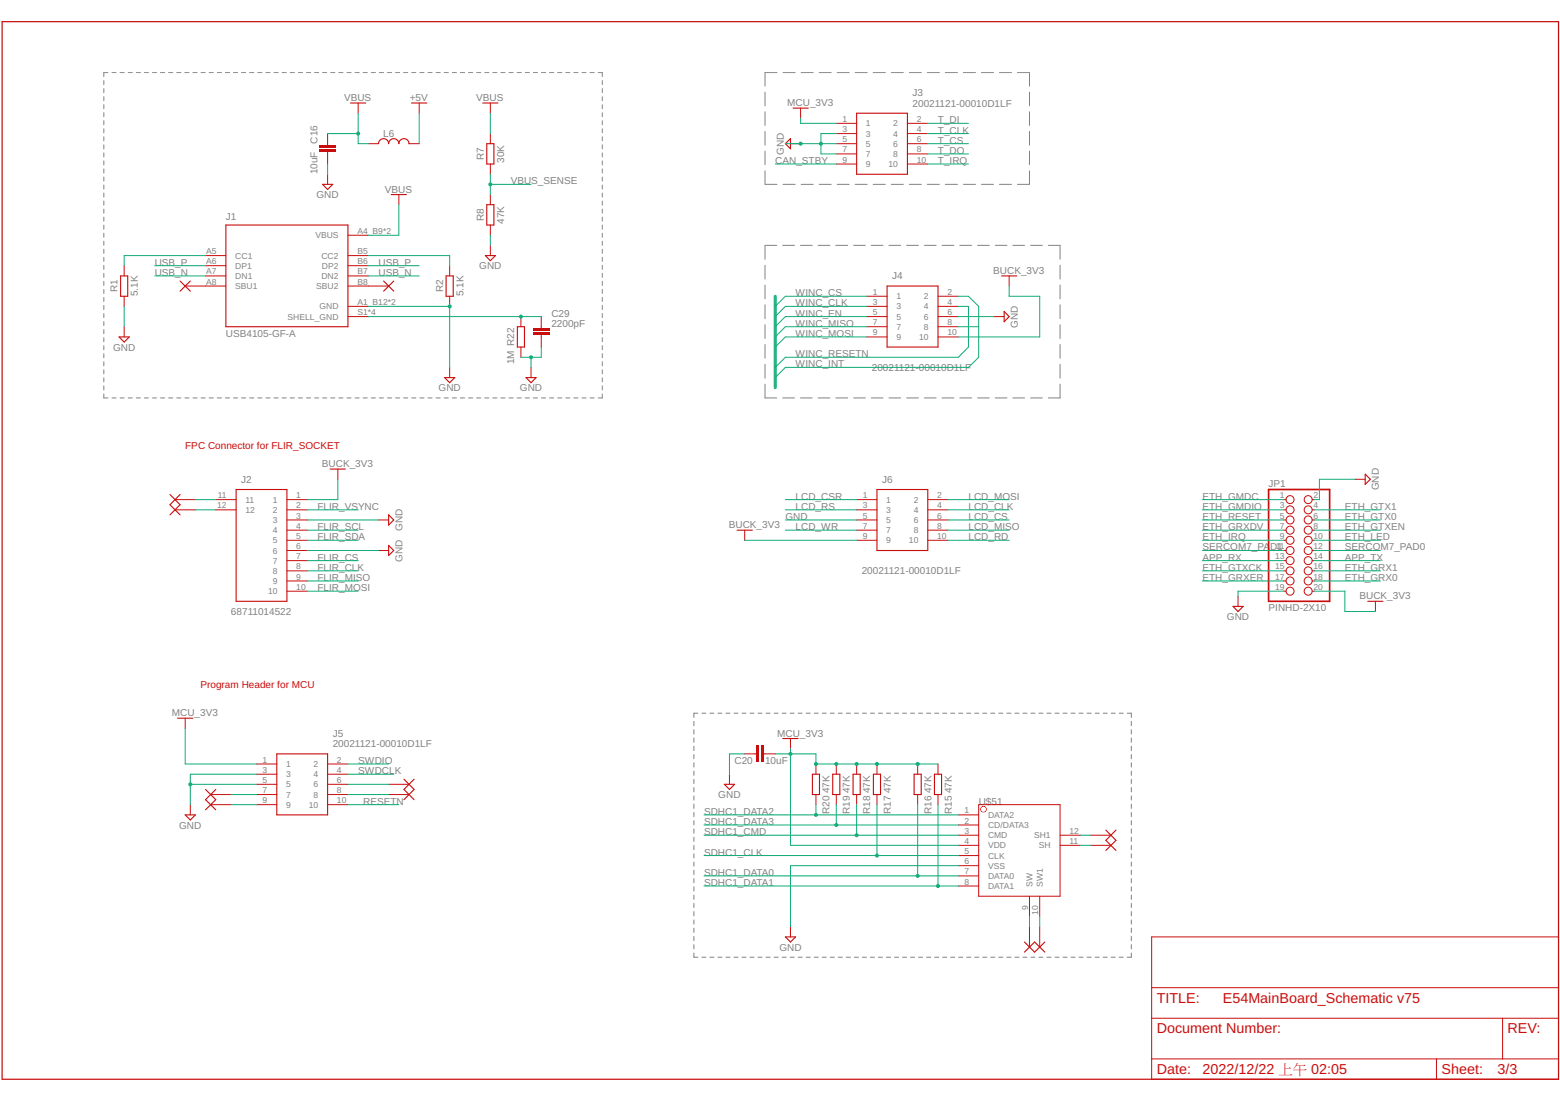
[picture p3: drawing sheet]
<svg xmlns="http://www.w3.org/2000/svg" width="297mm" height="210mm" viewBox="0 0 297 210" stroke-linecap="round" stroke-linejoin="round" font-family="sans-serif">
<g fill="none" stroke="#808080" stroke-width=".19">
<path d="M19.8 15.3v.8M19.8 16.9v.8M19.8 18.4v.8M19.8 19.9v.8M20.6 13.8h-.8v.8M21.3 13.8h.8M22.9 13.8h.7M24.4 13.8h.8M26 13.8h.7M27.5 13.8h.8M29 13.8h.8M30.6 13.8h.7"/>
<path d="M32.1 13.8h.8M33.7 13.8h.7M35.2 13.8h.8M36.7 13.8h.8M38.3 13.8h.8M39.8 13.8h.8M41.4 13.8h.8M42.9 13.8h.8M44.5 13.8h.7M46 13.8h.8M47.5 13.8h.8M49.1 13.8h.8"/>
<path d="M50.6 13.8h.8M52.2 13.8h.8M53.7 13.8h.8M55.3 13.8h.7M56.8 13.8h.8M58.4 13.8h.7M59.9 13.8h.8M61.4 13.8h.8M63 13.8h.8M64.5 13.8h.8M66.1 13.8h.7M67.6 13.8h.8"/>
<path d="M69.2 13.8h.7M70.7 13.8h.8M72.2 13.8h.8M73.8 13.8h.8M75.3 13.8h.8M76.9 13.8h.7M78.4 13.8h.8M79.9 13.8h.8M81.5 13.8h.8M83 13.8h.8M84.6 13.8h.8M86.1 13.8h.8"/>
<path d="M87.7 13.8h.8M89.2 13.8h.8M90.8 13.8h.7M92.3 13.8h.8M93.8 13.8h.8M95.4 13.8h.8M96.9 13.8h.8M98.5 13.8h.8M100 13.8h.8M101.6 13.8h.7M103.1 13.8h.8M104.6 13.8h.8"/>
<path d="M106.2 13.8h.8M107.7 13.8h.8M109.3 13.8h.7M110.8 13.8h.8M112.4 13.8h.7M113.9 13.8h.8v.8M114.7 15.3v.8M114.7 16.9v.8M114.7 18.4v.8M114.7 19.9v.8M145.7 17.5v2.7M148 13.8h-2.3v2.6"/>
<path d="M149.1 13.8h2.3M152.5 13.8h2.3M156 13.8h2.3M159.4 13.8h2.3M162.8 13.8h2.3M166.3 13.8h2.3M169.7 13.8h2.3M173.1 13.8h2.3M176.6 13.8h2.3M180 13.8h2.3M183.5 13.8h2.2M186.9 13.8h2.3"/>
<path d="M190.3 13.8h2.3M193.7 13.8h2.3v2.6M196 17.5v2.7M19.8 21.5v.7M19.8 23v.8M19.8 24.5v.8M19.8 26.1v.7M19.8 27.6v.8M19.8 29.1v.8M19.8 30.6v.8M19.8 32.2v.8M19.8 33.7v.8"/>
<path d="M19.8 35.2v.8M19.8 36.8v.7M19.8 38.3v.8M19.8 39.8v.8M114.7 21.5v.7M114.7 23v.8M114.7 24.5v.8M114.7 26.1v.7M114.7 27.6v.8M114.7 29.1v.8M114.7 30.6v.8M114.7 32.2v.8"/>
<path d="M114.7 33.7v.8M114.7 35.2v.8M114.7 36.8v.7M114.7 38.3v.8M114.7 39.8v.8M145.7 21.3v2.6M145.7 25v2.6M145.7 28.8v2.6M145.7 32.5v2.6h2.3M149.1 35.1h2.3M152.5 35.1h2.3M156 35.1h2.3"/>
<path d="M159.4 35.1h2.3M162.8 35.1h2.3M166.3 35.1h2.3M169.7 35.1h2.3M173.1 35.1h2.3M176.6 35.1h2.3M180 35.1h2.3M183.5 35.1h2.2M186.9 35.1h2.3M190.3 35.1h2.3M196 21.3v2.6M196 25v2.6"/>
<path d="M196 28.8v2.6M196 32.5v2.6h-2.3M19.8 41.4v.7M19.8 42.9v.8M19.8 44.4v.8M19.8 46v.7M19.8 47.5v.8M19.8 49v.8M19.8 50.5v.8M19.8 52.1v.7M19.8 53.6v.8M19.8 55.1v.8"/>
<path d="M19.8 56.7v.7M19.8 58.2v.8M19.8 59.7v.8M114.7 41.4v.7M114.7 42.9v.8M114.7 44.4v.8M114.7 46v.7M114.7 47.5v.8M114.7 49v.8M114.7 50.5v.8M114.7 52.1v.7M114.7 53.6v.8"/>
<path d="M114.7 55.1v.8M114.7 56.7v.7M114.7 58.2v.8M114.7 59.7v.8M145.7 50.5v2.6M145.7 54.3v2.6M145.7 58.1v2.6M147.9 46.7h-2.2v2.7M149 46.7h2.3M152.4 46.7h2.2M155.8 46.7h2.2M159.2 46.7h2.2"/>
<path d="M162.5 46.7h2.3M165.9 46.7h2.2M169.3 46.7h2.2M172.6 46.7h2.3M176 46.7h2.2M179.4 46.7h2.2M182.8 46.7h2.2M186.1 46.7h2.3M189.5 46.7h2.2M192.9 46.7h2.2M196.2 46.7h2.3M199.6 46.7h2.2v2.7"/>
<path d="M201.8 50.5v2.6M201.8 54.3v2.6M201.8 58.1v2.6M19.8 61.3v.7M19.8 62.8v.8M19.8 64.3v.8M19.8 65.8v.8M19.8 67.4v.7M19.8 68.9v.8M19.8 70.4v.8M19.8 72v.7M19.8 73.5v.8"/>
<path d="M19.8 75v.8h.8M21.3 75.8h.8M22.9 75.8h.7M24.4 75.8h.8M26 75.8h.7M27.5 75.8h.8M29 75.8h.8M30.6 75.8h.7M32.1 75.8h.8M33.7 75.8h.7M35.2 75.8h.8M36.7 75.8h.8"/>
<path d="M38.3 75.8h.8M39.8 75.8h.8M41.4 75.8h.8M42.9 75.8h.8M44.5 75.8h.7M46 75.8h.8M47.5 75.8h.8M49.1 75.8h.8M50.6 75.8h.8M52.2 75.8h.8M53.7 75.8h.8M55.3 75.8h.7"/>
<path d="M56.8 75.8h.8M58.4 75.8h.7M59.9 75.8h.8M61.4 75.8h.8M63 75.8h.8M64.5 75.8h.8M66.1 75.8h.7M67.6 75.8h.8M69.2 75.8h.7M70.7 75.8h.8M72.2 75.8h.8M73.8 75.8h.8"/>
<path d="M75.3 75.8h.8M76.9 75.8h.7M78.4 75.8h.8M79.9 75.8h.8M81.5 75.8h.8M83 75.8h.8M84.6 75.8h.8M86.1 75.8h.8M87.7 75.8h.8M89.2 75.8h.8M90.8 75.8h.7M92.3 75.8h.8"/>
<path d="M93.8 75.8h.8M95.4 75.8h.8M96.9 75.8h.8M98.5 75.8h.8M100 75.8h.8M101.6 75.8h.7M103.1 75.8h.8M104.6 75.8h.8M106.2 75.8h.8M107.7 75.8h.8M109.3 75.8h.7M110.8 75.8h.8"/>
<path d="M112.4 75.8h.7M114.7 61.3v.7M114.7 62.8v.8M114.7 64.3v.8M114.7 65.8v.8M114.7 67.4v.7M114.7 68.9v.8M114.7 70.4v.8M114.7 72v.7M114.7 73.5v.8M114.7 75v.8h-.8M145.7 73.2v2.6h2.2"/>
<path d="M145.7 61.8v2.7M145.7 65.6v2.6M145.7 69.4v2.6M149 75.8h2.3M152.4 75.8h2.2M155.8 75.8h2.2M159.2 75.8h2.2M162.5 75.8h2.3M165.9 75.8h2.2M169.3 75.8h2.2M172.6 75.8h2.3M176 75.8h2.2"/>
<path d="M179.4 75.8h2.2M182.8 75.8h2.2M186.1 75.8h2.3M189.5 75.8h2.2M192.9 75.8h2.2M196.2 75.8h2.3M201.8 73.2v2.6h-2.2M201.8 61.8v2.7M201.8 65.6v2.6M201.8 69.4v2.6M132.1 137.4v.8M132.1 139v.8"/>
<path d="M132.9 135.8h-.8v.9M133.6 135.8h.8M135.2 135.8h.7M136.7 135.8h.8M138.2 135.8h.8M139.8 135.8h.7M141.3 135.8h.7M142.8 135.8h.8M144.3 135.8h.8M145.9 135.8h.7M147.4 135.8h.8M148.9 135.8h.8"/>
<path d="M150.5 135.8h.7M152 135.8h.7M153.5 135.8h.8M155 135.8h.8M156.6 135.8h.7M158.1 135.8h.8M159.6 135.8h.8M161.1 135.8h.8M162.7 135.8h.7M164.2 135.8h.8M165.7 135.8h.8M167.3 135.8h.7"/>
<path d="M168.8 135.8h.8M170.3 135.8h.8M171.9 135.8h.7M173.4 135.8h.7M174.9 135.8h.8M176.4 135.8h.8M178 135.8h.7M179.5 135.8h.8M181 135.8h.8M182.5 135.8h.8M184.1 135.8h.7M185.6 135.8h.8"/>
<path d="M187.1 135.8h.8M188.7 135.8h.7M190.2 135.8h.7M191.7 135.8h.8M193.3 135.8h.7M194.8 135.8h.7M196.3 135.8h.8M197.8 135.8h.8M199.3 135.8h.8M200.9 135.8h.8M202.4 135.8h.8M203.9 135.8h.8"/>
<path d="M205.5 135.8h.7M207 135.8h.8M208.5 135.8h.8M210.1 135.8h.7M211.6 135.8h.7M213.1 135.8h.8M214.6 135.8h.8v.9M215.4 137.4v.8M215.4 139v.8M132.1 140.6v.8M132.1 142.1v.9M132.1 143.7v.8"/>
<path d="M132.1 145.3v.8M132.1 146.9v.8M132.1 148.4v.8M132.1 150v.8M132.1 151.6v.8M132.1 153.2v.8M132.1 154.7v.9M132.1 156.3v.8M132.1 157.9v.8M132.1 159.5v.8M215.4 140.6v.8M215.4 142.1v.9"/>
<path d="M215.4 143.7v.8M215.4 145.3v.8M215.4 146.9v.8M215.4 148.4v.8M215.4 150v.8M215.4 151.6v.8M215.4 153.2v.8M215.4 154.7v.9M215.4 156.3v.8M215.4 157.9v.8M215.4 159.5v.8M132.1 161v.9"/>
<path d="M132.1 162.6v.8M132.1 164.2v.8M132.1 165.8v.8M132.1 167.3v.8M132.1 168.9v.8M132.1 170.5v.8M132.1 172.1v.8M132.1 173.6v.9M132.1 175.2v.8M132.1 176.8v.8M132.1 178.4v.8M132.1 179.9v.8"/>
<path d="M215.4 161v.9M215.4 162.6v.8M215.4 164.2v.8M215.4 165.8v.8M215.4 167.3v.8M215.4 168.9v.8M215.4 170.5v.8M215.4 172.1v.8M215.4 173.6v.9M215.4 175.2v.8M215.4 176.8v.8M215.4 178.4v.8"/>
<path d="M215.4 179.9v.8M132.1 181.5v.8h.8M133.6 182.3h.8M135.2 182.3h.7M136.7 182.3h.8M138.2 182.3h.8M139.8 182.3h.7M141.3 182.3h.7M142.8 182.3h.8M144.3 182.3h.8M145.9 182.3h.7M147.4 182.3h.8"/>
<path d="M148.9 182.3h.8M150.5 182.3h.7M152 182.3h.7M153.5 182.3h.8M155 182.3h.8M156.6 182.3h.7M158.1 182.3h.8M159.6 182.3h.8M161.1 182.3h.8M162.7 182.3h.7M164.2 182.3h.8M165.7 182.3h.8"/>
<path d="M167.3 182.3h.7M168.8 182.3h.8M170.3 182.3h.8M171.9 182.3h.7M173.4 182.3h.7M174.9 182.3h.8M176.4 182.3h.8M178 182.3h.7M179.5 182.3h.8M181 182.3h.8M182.5 182.3h.8M184.1 182.3h.7"/>
<path d="M185.6 182.3h.8M187.1 182.3h.8M188.7 182.3h.7M190.2 182.3h.7M191.7 182.3h.8M193.3 182.3h.7M194.8 182.3h.7M196.3 182.3h.8M197.8 182.3h.8M199.3 182.3h.8M200.9 182.3h.8M202.4 182.3h.8"/>
<path d="M203.9 182.3h.8M205.5 182.3h.7M207 182.3h.8M208.5 182.3h.8M210.1 182.3h.7M211.6 182.3h.7M213.1 182.3h.8M215.4 181.5v.8h-.8"/>
</g>
<path d="M.4 4.1h296.4v201.5h-296.4z" fill="none" stroke="#c90d0c" stroke-width=".23"/>
<g fill="none" stroke="#c90d0c" stroke-width=".19">
<path d="M68.2 19.6v2M79.8 19.6v2M70.1 27.4h2M75.9 37.1v1.9M77.9 27.4h1.9M23.6 50.6v2M23.6 56.4v2M35.3 54.5h7.7M39.1 48.7h3.9M39.1 50.6h3.9M39.1 52.6h3.9M66.3 48.7h3.8"/>
<path d="M66.3 50.6h3.8M66.3 52.6h3.8M66.3 54.5h7.7M66.3 44.8h3.8M66.3 58.4h3.8M85.6 50.6v2M85.6 56.4v2M23.6 62.2v2M66.3 60.3h3.8M85.6 70v1.9M41.1 95.2h3.9M41.1 97.1h3.9"/>
<path d="M54.6 95.2h3.9M54.6 97.1h3.9M54.6 99h3.9M244.5 95.2h.4M244.5 97.1h.4M244.5 99h.4M249.9 95.2h.4M249.9 97.1h.4M249.9 99h.4M54.6 101h3.9M54.6 102.9h3.9M54.6 104.9h3.9"/>
<path d="M54.6 106.8h3.9M54.6 108.7h3.9M54.6 110.7h3.9M54.6 112.6h3.9M244.5 101h.4M244.5 102.9h.4M244.5 104.9h.4M244.5 106.8h.4M244.5 108.7h.4M244.5 110.7h.4M244.5 112.6h.4M249.9 101h.4"/>
<path d="M249.9 102.9h.4M249.9 104.9h.4M249.9 106.8h.4M249.9 108.7h.4M249.9 110.7h.4M249.9 112.6h.4M219.3 178.5h77.5v27.1h-77.5zM219.3 194h77.5M219.3 188.1h77.5M286.1 194v7.7M219.3 201.7h77.5M273.5 201.7v3.9"/>
<circle cx="245.6" cy="95.2" r=".76"/>
<circle cx="245.6" cy="97.1" r=".76"/>
<circle cx="245.6" cy="99" r=".76"/>
<circle cx="249.1" cy="97.1" r=".76"/>
<circle cx="249.1" cy="95.2" r=".76"/>
<circle cx="249.1" cy="99" r=".76"/>
<circle cx="245.6" cy="104.9" r=".76"/>
<circle cx="245.6" cy="106.8" r=".76"/>
<circle cx="245.6" cy="101" r=".76"/>
<circle cx="245.6" cy="108.7" r=".76"/>
<circle cx="245.6" cy="110.7" r=".76"/>
<circle cx="245.6" cy="102.9" r=".76"/>
<circle cx="245.6" cy="112.6" r=".76"/>
<circle cx="249.1" cy="104.9" r=".76"/>
<circle cx="249.1" cy="108.7" r=".76"/>
<circle cx="249.1" cy="102.9" r=".76"/>
<circle cx="249.1" cy="106.8" r=".76"/>
<circle cx="249.1" cy="112.6" r=".76"/>
<circle cx="249.1" cy="101" r=".76"/>
<circle cx="249.1" cy="110.7" r=".76"/>
</g>
<g fill="none" stroke="#c90d0c" stroke-width=".21">
<path d="M66.7 19.6h2.9M78.4 19.6h2.9M72.1 27.4a.96 .96 0 0 1 .9-1 .96 .96 0 0 1 1 1 .97 .97 0 0 1 1-1 .97 .97 0 0 1 .9 1 .96 .96 0 0 1 1-1 .96 .96 0 0 1 1 1M74.5 37.1h2.9M23 52.6h1.3v3.8h-1.3zM34.3 53.5l1.9 2M36.2 53.5l-1.9 2M43 42.9h23.3v19.3h-23.3zM73 53.5l2 2M75 53.5l-2 2M84.9 52.6h1.4v3.8h-1.4zM22.7 64.2h1.9l-1 1z"/>
<path d="M84.7 71.9h1.9l-1 1zM45 93.2h9.6v21.3h-9.6z"/>
</g>
<path d="M241.6 93.2h11.6v21.3h-11.6z" fill="none" stroke="#c90d0c" stroke-width=".32"/>
<path d="M60.8 28.7h3.1" fill="none" stroke="#c90d0c" stroke-width=".38"/>
<path d="M60.8 28.5h3.1v.4h-3.1zM60.8 28.5v.4h3.1v-.4z" fill="#c90d0c"/>
<path d="M60.8 28h3.1" fill="none" stroke="#c90d0c" stroke-width=".38"/>
<path d="M60.8 27.8h3.1v.4h-3.1zM60.8 27.8v.4h3.1v-.4z" fill="#c90d0c"/>
<g fill="none" stroke="#c90d0c" stroke-width=".19">
<path d="M93.4 19.6v2M62.4 25.4v2.4M62.4 28.9v2.3M62.4 33.2v1.9M93.4 25.4v2M93.4 31.2v2M93.4 37.1v1.9M150.5 27.4h1.9M152.4 20.6v1.9M159.2 23.5h3.9M159.2 25.4h3.9M159.2 27.4h3.9"/>
<path d="M159.2 29.3h3.9M159.2 31.2h3.9M172.8 23.5h3.9M172.8 25.4h3.9M172.8 27.4h3.9M172.8 29.3h3.9M172.8 31.2h3.9M93.4 42.9v1.9M93.4 46.7v2M33.3 95.2h3.9M33.3 97.1h3.9M64.3 89.3v2"/>
<path d="M72.1 99h1.9M163.1 95.2h3.9M163.1 97.1h3.9M163.1 99h3.9M176.7 95.2h3.8M176.7 97.1h3.8M176.7 99h3.8M258 91.3h1.9M72.1 104.9h1.9M163.1 101h3.9M163.1 102.9h3.9M176.7 101h3.8"/>
<path d="M176.7 102.9h3.8M235.7 113.6v1.9M261.9 114.5v2M35.3 136.8v1.9M36.2 153.3v1.9M40.1 151.3h3.9M40.1 153.3h3.9M48.8 145.5h3.9M48.8 147.5h3.9M48.8 149.4h3.9M48.8 151.3h3.9M48.8 153.3h3.9"/>
<path d="M62.4 145.5h3.9M62.4 147.5h3.9M62.4 149.4h3.9M62.4 151.3h3.9M62.4 153.3h3.9M74 149.4h3.9M74 151.3h3.9M182.5 155.2h3.9M182.5 157.1h3.9M182.5 159.1h3.9M186.4 153.3h15.4v17.4h-15.4zM201.8 159.1h3.9"/>
<path d="M182.5 161h3.9M182.5 163h3.9M182.5 164.9h3.9M182.5 166.8h3.9M182.5 168.8h3.9M196 170.7v3.9M198 170.7v3.9M201.8 161h3.9"/>
</g>
<g fill="none" stroke="#c90d0c" stroke-width=".21">
<path d="M91.9 19.6h2.9M61.4 35.1h2l-1 1zM92.7 27.4h1.3v3.8h-1.3zM92.7 39h1.3v3.9h-1.3zM150.5 26.4v1.9l-1-.9zM151 20.6h2.9M163.1 21.6h9.7v11.6h-9.7zM92.4 48.7h1.9l-.9 1zM32.4 94.2l1.9 1.9-1.9 2M34.3 94.2l-1.9 1.9 1.9 2M62.9 89.3h2.9M74 98.1l1 .9-1 1z"/>
<path d="M167 93.2h9.7v11.7h-9.7zM259.9 90.3l1 1-1 1zM74 103.9l1 1-1 .9zM234.8 115.5h1.9l-1 1zM260.4 114.5h2.9M33.8 136.8h2.9M35.3 155.2h1.9l-1 1zM39.1 150.4l2 1.9-2 1.9M41.1 150.4l-2 1.9 2 1.9M52.7 143.6h9.7v11.6h-9.7zM76.9 148.4l1.9 2-1.9 1.9M78.8 148.4l-1.9 2 1.9 1.9"/>
</g>
<path d="M186.8 153.7a.62 .62 0 0 1 1 .1 .62 .62 0 0 1-.4 1 .62 .62 0 0 1-.8-.7h.2a.5 .5 0 0 1 .6-.4 .5 .5 0 0 1 .2 .8 .5 .5 0 0 1-.8-.2l-.2-.2z" fill-rule="evenodd" fill="#c90d0c"/>
<path d="M186.8 153.7l.4-.2 .4 .1 .3 .4-.3 .6-.4 .2-.4-.2-.2-.5 .4-.4h.6l.1 .5-.3 .4h-.4l-.4-.5zM186.8 153.7l-.2 .4 .4 .5h.4l.3-.4-.1-.5h-.6l-.4 .4 .2 .5 .4 .1 .4-.1 .3-.3-.3-.7-.4-.1z" fill="#c90d0c"/>
<path d="M177.9 147.5h1.4v3.8h-1.4z" fill="none" stroke="#c90d0c" stroke-width=".21"/>
<path d="M178.6 145.5v2M178.6 151.3v2" fill="none" stroke="#c90d0c" stroke-width=".19"/>
<path d="M144.3 142v3.1" fill="none" stroke="#c90d0c" stroke-width=".38"/>
<path d="M144.1 142h.4v3.1h-.4zM144.1 142v3.1h.4v-3.1z" fill="#c90d0c"/>
<path d="M145.1 142v3.1" fill="none" stroke="#c90d0c" stroke-width=".38"/>
<path d="M144.9 142h.4v3.1h-.4zM144.9 142v3.1h.4v-3.1z" fill="#c90d0c"/>
<g fill="none" stroke="#c90d0c" stroke-width=".19">
<path d="M165 56.4h3.9M165 58.4h3.9M178.6 56.4h3.9M178.6 58.4h3.9M192.2 52.6v1.9M99.2 60.3v1.9M99.2 66.1v2M165 60.3h3.9M165 62.2h3.9M165 64.2h3.9M178.6 60.3h3.9M178.6 62.2h3.9"/>
<path d="M178.6 64.2h3.9M189.3 60.3h1.9M141.8 101v1.9M138.9 147.5v1.9M141.8 143.6h2.3M145.3 143.6h2.3M150.5 140.7v1.9M155.4 145.5v2M155.4 151.3v2M159.2 145.5v2M159.2 151.3v2M163.1 145.5v2"/>
<path d="M163.1 151.3v2M167 145.5v2M167 151.3v2M174.7 145.5v2M174.7 151.3v2M207.6 159.1h3.9M150.5 176.5v2M196 176.5v3.9M198 176.5v3.9M207.6 161h3.9"/>
</g>
<g fill="none" stroke="#c90d0c" stroke-width=".21">
<path d="M168.9 54.5h9.7v11.6h-9.7zM190.7 52.6h2.9M191.2 59.3l1 1-1 1zM98.5 62.2h1.4v3.9h-1.4zM140.4 101h2.9M137.9 149.4h2l-1 1zM149.1 140.7h2.9M154.7 147.5h1.3v3.8h-1.3zM158.6 147.5h1.3v3.8h-1.3zM162.4 147.5h1.4v3.8h-1.4zM166.3 147.5h1.4v3.8h-1.4zM174.1 147.5h1.3v3.8h-1.3z"/>
<path d="M210.6 158.1l1.9 2-1.9 1.9M212.5 158.1l-1.9 2 1.9 1.9M149.5 178.5h2l-1 .9zM195.1 179.4l1.9 2 1.9-2M195.1 181.4l1.9-2 1.9 2"/>
</g>
<path d="M101.5 63.6h3.1" fill="none" stroke="#c90d0c" stroke-width=".38"/>
<path d="M101.5 63.4h3.1v.4h-3.1zM101.5 63.4v.4h3.1v-.4z" fill="#c90d0c"/>
<path d="M101.5 62.8h3.1" fill="none" stroke="#c90d0c" stroke-width=".38"/>
<path d="M101.5 62.6h3.1v.4h-3.1zM101.5 62.6v.4h3.1v-.4z" fill="#c90d0c"/>
<path d="M101.1 70v1.9M103.1 60.3v2.3M103.1 63.8v2.3" fill="none" stroke="#c90d0c" stroke-width=".19"/>
<path d="M100.2 71.9h1.9l-1 1z" fill="none" stroke="#c90d0c" stroke-width=".21"/>
<path d="M147.6 56.4v17.5" fill="none" stroke="#0696d7" stroke-width=".59"/>
<path d="M29.5 50.6h9.6M29.5 52.6h9.6M39.1 48.7h-15.5v1.9M70.1 50.6h9.7M70.1 52.6h9.7M70.1 48.7h15.5v1.9M70.1 60.3h33" fill="none" stroke="#0dab76" stroke-width=".19"/>
<circle cx="99.2" cy="60.3" r=".38" fill="#0dab76"/>
<path d="M98.8 60.3a.4 .4 0 0 1 .8 0 .4 .4 0 0 1-.8 0zM98.8 60.3a.4 .4 0 0 0 .8 0 .4 .4 0 0 0-.8 0z" fill="#0dab76"/>
<path d="M23.6 58.4v3.8M70.1 58.4h15.5v11.6" fill="none" stroke="#0dab76" stroke-width=".19"/>
<circle cx="85.6" cy="58.4" r=".38" fill="#0dab76"/>
<path d="M85.2 58.4a.4 .4 0 0 1 .8 0 .4 .4 0 0 1-.8 0zM85.2 58.4a.4 .4 0 0 0 .8 0 .4 .4 0 0 0-.8 0z" fill="#0dab76"/>
<path d="M62.4 31.2v2M93.4 44.8v1.9M58.5 99h13.6M58.5 104.9h13.6M36.2 149.4h12.6M48.8 147.5h-12.6v5.8" fill="none" stroke="#0dab76" stroke-width=".19"/>
<circle cx="36.2" cy="149.4" r=".38" fill="#0dab76"/>
<path d="M35.9 149.4a.38 .38 0 0 1 .7 0 .38 .38 0 0 1-.7 0zM35.9 149.4a.38 .38 0 0 0 .7 0 .38 .38 0 0 0-.7 0z" fill="#0dab76"/>
<path d="M149.5 27.4h9.7M159.2 25.4h-2.9v3.9h2.9" fill="none" stroke="#0dab76" stroke-width=".19"/>
<g fill="#0dab76">
<circle cx="156.3" cy="27.4" r=".38"/>
<circle cx="152.4" cy="27.4" r=".38"/>
</g>
<g fill="#0dab76">
<path d="M155.9 27.4a.4 .4 0 0 1 .8 0 .4 .4 0 0 1-.8 0zM155.9 27.4a.4 .4 0 0 0 .8 0 .4 .4 0 0 0-.8 0z"/>
<path d="M152.1 27.4a.38 .38 0 0 1 .7 0 .38 .38 0 0 1-.7 0zM152.1 27.4a.38 .38 0 0 0 .7 0 .38 .38 0 0 0-.7 0z"/>
</g>
<path d="M101.1 68.1v1.9M103.1 66.1v2h-3.9M182.5 60.3h6.8M182.5 62.2h3.9M149.5 99h13.6M258 91.3h-6.8v3.9h-.9M244.5 112.6h-8.8v1M141.8 143.6h-2.9v3.9M182.5 164.9h-32v11.6" fill="none" stroke="#0dab76" stroke-width=".19"/>
<circle cx="101.1" cy="68.1" r=".38" fill="#0dab76"/>
<path d="M100.7 68.1a.4 .4 0 0 1 .8 0 .4 .4 0 0 1-.8 0zM100.7 68.1a.4 .4 0 0 0 .8 0 .4 .4 0 0 0-.8 0z" fill="#0dab76"/>
<path d="M62.4 25.4h5.8M68.2 21.6v5.8h1.9M75.9 39v5.8h-5.8" fill="none" stroke="#0dab76" stroke-width=".19"/>
<circle cx="68.2" cy="25.4" r=".38" fill="#0dab76"/>
<path d="M67.8 25.4a.4 .4 0 0 1 .8 0 .4 .4 0 0 1-.8 0zM67.8 25.4a.4 .4 0 0 0 .8 0 .4 .4 0 0 0-.8 0z" fill="#0dab76"/>
<path d="M79.8 21.6v5.8M93.4 21.6v3.8M93.4 33.2v3.9M37.2 95.2h3.9M37.2 97.1h3.9" fill="none" stroke="#0dab76" stroke-width=".19"/>
<circle cx="93.4" cy="35.1" r=".38" fill="#0dab76"/>
<path d="M93 35.1a.38 .38 0 0 1 .7 0 .38 .38 0 0 1-.7 0zM93 35.1a.38 .38 0 0 0 .7 0 .38 .38 0 0 0-.7 0z" fill="#0dab76"/>
<path d="M93.4 35.1h7.7M152.4 22.5v1h6.8M35.3 138.7v6.8h13.5M147.6 143.6h7.8v1.9h23.2M150.5 142.6v18.4h32" fill="none" stroke="#0dab76" stroke-width=".19"/>
<g fill="#0dab76">
<circle cx="150.5" cy="143.6" r=".38"/>
<circle cx="174.7" cy="145.5" r=".38"/>
<circle cx="155.4" cy="145.5" r=".38"/>
<circle cx="167" cy="145.5" r=".38"/>
<circle cx="163.1" cy="145.5" r=".38"/>
<circle cx="159.2" cy="145.5" r=".38"/>
</g>
<g fill="#0dab76">
<path d="M150.1 143.6a.4 .4 0 0 1 .8 0 .4 .4 0 0 1-.8 0zM150.1 143.6a.4 .4 0 0 0 .8 0 .4 .4 0 0 0-.8 0z"/>
<path d="M174.3 145.5a.4 .4 0 0 1 .8 0 .4 .4 0 0 1-.8 0zM174.4 145.5a.38 .38 0 0 0 .7 0 .38 .38 0 0 0-.7 0z"/>
<path d="M155 145.5a.38 .38 0 0 1 .7 0 .38 .38 0 0 1-.7 0zM155 145.5a.38 .38 0 0 0 .7 0 .38 .38 0 0 0-.7 0z"/>
<path d="M166.6 145.5a.4 .4 0 0 1 .8 0 .4 .4 0 0 1-.8 0zM166.6 145.5a.4 .4 0 0 0 .8 0 .4 .4 0 0 0-.8 0z"/>
<path d="M162.7 145.5a.4 .4 0 0 1 .8 0 .4 .4 0 0 1-.8 0zM162.7 145.5a.4 .4 0 0 0 .8 0 .4 .4 0 0 0-.8 0z"/>
<path d="M158.9 145.5a.38 .38 0 0 1 .7 0 .38 .38 0 0 1-.7 0zM158.9 145.5a.38 .38 0 0 0 .7 0 .38 .38 0 0 0-.7 0z"/>
</g>
<g fill="none" stroke="#0dab76" stroke-width=".19">
<path d="M147.6 31.2h11.6M176.7 31.2h7.7M176.7 23.5h7.7M176.7 25.4h7.7M176.7 27.4h7.7M176.7 29.3h7.7M229 95.2h15.5M229 97.1h15.5M229 99h15.5M250.3 97.1h12.5M250.3 99h12.5M229 101h15.5"/>
<path d="M229 102.9h15.5M229 104.9h15.5M229 106.8h15.5M229 108.7h15.5M229 110.7h15.5M250.3 101h12.5M250.3 102.9h12.5M250.3 104.9h12.5M250.3 106.8h12.5M250.3 108.7h12.5M250.3 110.7h12.5M44 151.3h4.8"/>
<path d="M44 153.3h4.8M66.3 151.3h7.7M66.3 153.3h9.6M66.3 149.4h7.7M66.3 147.5h8.7M66.3 145.5h7.7M134 155.2h48.5M155.4 153.3v1.9"/>
</g>
<circle cx="155.4" cy="155.2" r=".38" fill="#0dab76"/>
<path d="M155 155.2a.38 .38 0 0 1 .7 0 .38 .38 0 0 1-.7 0zM155 155.2a.38 .38 0 0 0 .7 0 .38 .38 0 0 0-.7 0z" fill="#0dab76"/>
<path d="M134 157.1h48.5M159.2 153.3v3.8" fill="none" stroke="#0dab76" stroke-width=".19"/>
<circle cx="159.2" cy="157.1" r=".38" fill="#0dab76"/>
<path d="M158.9 157.1a.38 .38 0 0 1 .7 0 .38 .38 0 0 1-.7 0zM158.9 157.1a.38 .38 0 0 0 .7 0 .38 .38 0 0 0-.7 0z" fill="#0dab76"/>
<path d="M134 159.1h48.5M163.1 153.3v5.8" fill="none" stroke="#0dab76" stroke-width=".19"/>
<circle cx="163.1" cy="159.1" r=".38" fill="#0dab76"/>
<path d="M162.7 159.1a.4 .4 0 0 1 .8 0 .4 .4 0 0 1-.8 0zM162.7 159.1a.4 .4 0 0 0 .8 0 .4 .4 0 0 0-.8 0z" fill="#0dab76"/>
<path d="M167 153.3v9.7M134 163h48.5" fill="none" stroke="#0dab76" stroke-width=".19"/>
<circle cx="167" cy="163" r=".38" fill="#0dab76"/>
<path d="M166.6 163a.4 .4 0 0 1 .8 0 .4 .4 0 0 1-.8 0zM166.6 163a.4 .4 0 0 0 .8 0 .4 .4 0 0 0-.8 0z" fill="#0dab76"/>
<path d="M174.7 153.3v13.5M134 166.8h48.5" fill="none" stroke="#0dab76" stroke-width=".19"/>
<circle cx="174.7" cy="166.8" r=".38" fill="#0dab76"/>
<path d="M174.3 166.8a.4 .4 0 0 1 .8 0 .4 .4 0 0 1-.8 0zM174.4 166.8a.38 .38 0 0 0 .7 0 .38 .38 0 0 0-.7 0z" fill="#0dab76"/>
<path d="M178.6 153.3v15.5M134 168.8h48.5" fill="none" stroke="#0dab76" stroke-width=".19"/>
<circle cx="178.6" cy="168.8" r=".38" fill="#0dab76"/>
<path d="M178.2 168.8a.4 .4 0 0 1 .8 0 .4 .4 0 0 1-.8 0zM178.2 168.8a.4 .4 0 0 0 .8 0 .4 .4 0 0 0-.8 0z" fill="#0dab76"/>
<g fill="none" stroke="#0dab76" stroke-width=".19">
<path d="M165 56.4h-15.5l-1.9 2M165 58.4h-15.5l-1.9 1.9M182.5 56.4h1.9l2 2v9.7l-2 1.9h-34.9l-1.9 1.9M182.5 58.4h1.9v7.7l-1.9 2h-33l-1.9 1.9M192.2 54.5v1.9h5.8v7.8h-15.5M165 60.3h-15.5l-1.9 1.9M165 62.2h-15.5l-1.9 2M165 64.2h-15.5l-1.9 1.9M58.5 97.1h9.7M64.3 91.3v3.9h-5.8M149.5 97.1h13.6M149.5 95.2h13.6"/>
<path d="M180.5 97.1h11.7M180.5 95.2h11.7M180.5 99h11.7M58.5 101h9.7M58.5 102.9h9.7M58.5 106.8h9.7M58.5 108.7h9.7M58.5 110.7h9.7M58.5 112.6h9.7M141.8 102.9h21.3M149.5 101h13.6M180.5 101h11.7"/>
<path d="M180.5 102.9h11.7M250.3 112.6h5.8v3.9h5.8M205.7 159.1h1.9M196 174.6v1.9M198 174.6v1.9M205.7 161h1.9"/>
</g>
<g font-size="2.7" fill="#c90d0c">
<text x="220.2" y="191">TITLE:</text>
<text x="232.8" y="191">E54MainBoard_Schematic v75</text>
<text x="220.2" y="196.9">Document Number:</text>
<text x="287.1" y="196.9">REV:</text>
<text x="220.2" y="204.6">Date:</text>
<text x="229" y="204.6">2022/12/22 上午 02:05</text>
<text x="274.5" y="204.6">Sheet:</text>
<text x="285.1" y="204.6">3/3</text>
</g>
<g font-size="1.9" fill="#808080">
<text x="65.5" y="19.2">VBUS</text>
<text x="78" y="19.2">+5V</text>
<text x="90.7" y="19.2">VBUS</text>
<text x="149.9" y="20.2">MCU_3V3</text>
<text x="173.8" y="20.3">20021121-00010D1LF</text>
<text x="173.8" y="18.4">J3</text>
<text x="178.6" y="23.5">T_DI</text>
<text x="60.4" y="27.4" transform="rotate(-90 60.4 27.4)">C16</text>
<text x="72.9" y="26.1">L6</text>
<text x="149.3" y="29.5" transform="rotate(-90 149.3 29.5)">GND</text>
<text x="178.6" y="25.4">T_CLK</text>
<text x="178.6" y="27.4">T_CS</text>
<text x="178.6" y="29.3">T_DO</text>
<text x="60.4" y="33.2" transform="rotate(-90 60.4 33.2)">10uF</text>
<text x="92.1" y="30.5" transform="rotate(-90 92.1 30.5)">R7</text>
<text x="96" y="31" transform="rotate(-90 96 31)">30K</text>
<text x="97.2" y="35.1">VBUS_SENSE</text>
<text x="147.6" y="31.2">CAN_STBY</text>
<text x="178.6" y="31.2">T_IRQ</text>
<text x="43" y="41.9">J1</text>
<text x="60.3" y="37.7">GND</text>
<text x="73.3" y="36.7">VBUS</text>
<text x="92.1" y="42.1" transform="rotate(-90 92.1 42.1)">R8</text>
<text x="96" y="42.6" transform="rotate(-90 96 42.6)">47K</text>
<text x="29.5" y="50.6">USB_P</text>
<text x="29.5" y="52.6">USB_N</text>
<text x="72.1" y="50.6">USB_P</text>
<text x="72.1" y="52.6">USB_N</text>
<text x="91.3" y="51.3">GND</text>
<text x="169.9" y="53.2">J4</text>
<text x="189.1" y="52.2">BUCK_3V3</text>
<text x="22.4" y="55.7" transform="rotate(-90 22.4 55.7)">R1</text>
<text x="26.3" y="56.4" transform="rotate(-90 26.3 56.4)">5.1K</text>
<text x="84.4" y="55.7" transform="rotate(-90 84.4 55.7)">R2</text>
<text x="88.2" y="56.4" transform="rotate(-90 88.2 56.4)">5.1K</text>
<text x="151.5" y="56.4">WINC_CS</text>
<text x="151.5" y="58.4">WINC_CLK</text>
<text x="43" y="64.2">USB4105-GF-A</text>
<text x="105" y="62.2">2200pF</text>
<text x="105" y="60.3">C29</text>
<text x="151.5" y="60.3">WINC_EN</text>
<text x="151.5" y="62.2">WINC_MISO</text>
<text x="151.5" y="64.2">WINC_MOSI</text>
<text x="193.8" y="62.4" transform="rotate(-90 193.8 62.4)">GND</text>
<text x="21.5" y="66.8">GND</text>
<text x="97.9" y="69.4" transform="rotate(-90 97.9 69.4)">1M R22</text>
<text x="151.5" y="68">WINC_RESETN</text>
<text x="151.5" y="70">WINC_INT</text>
<text x="166" y="70.7">20021121-00010D1LF</text>
<text x="83.5" y="74.5">GND</text>
<text x="99" y="74.5">GND</text>
<text x="61.3" y="89">BUCK_3V3</text>
<text x="45.9" y="92">J2</text>
<text x="151.5" y="95.2">LCD_CSR</text>
<text x="167.9" y="92">J6</text>
<text x="184.4" y="95.2">LCD_MOSI</text>
<text x="229" y="95.2">ETH_GMDC</text>
<text x="241.6" y="92.7">JP1</text>
<text x="262.6" y="93.4" transform="rotate(-90 262.6 93.4)">GND</text>
<text x="60.4" y="101">FLIR_SCL</text>
<text x="60.4" y="97.1">FLIR_VSYNC</text>
<text x="76.6" y="101.2" transform="rotate(-90 76.6 101.2)">GND</text>
<text x="138.8" y="100.6">BUCK_3V3</text>
<text x="149.5" y="99">GND</text>
<text x="151.5" y="97.1">LCD_RS</text>
<text x="151.5" y="101">LCD_WR</text>
<text x="184.4" y="97.1">LCD_CLK</text>
<text x="184.4" y="99">LCD_CS</text>
<text x="184.4" y="101">LCD_MISO</text>
<text x="229" y="97.1">ETH_GMDIO</text>
<text x="229" y="99">ETH_RESET</text>
<text x="229" y="101">ETH_GRXDV</text>
<text x="256.1" y="97.1">ETH_GTX1</text>
<text x="256.1" y="99">ETH_GTX0</text>
<text x="256.1" y="101">ETH_GTXEN</text>
<text x="60.4" y="102.9">FLIR_SDA</text>
<text x="60.4" y="106.8">FLIR_CS</text>
<text x="76.6" y="107" transform="rotate(-90 76.6 107)">GND</text>
<text x="184.4" y="102.9">LCD_RD</text>
<text x="229" y="102.9">ETH_IRQ</text>
<text x="229" y="104.9">SERCOM7_PA</text>
<text x="229" y="106.8">APP_RX</text>
<text x="241.8" y="104.9">D1</text>
<text x="256.1" y="102.9">ETH_LED</text>
<text x="256.1" y="104.9">SERCOM7_PAD0</text>
<text x="256.1" y="106.8">APP_TX</text>
<text x="60.4" y="108.7">FLIR_CLK</text>
<text x="60.4" y="110.7">FLIR_MISO</text>
<text x="60.4" y="112.6">FLIR_MOSI</text>
<text x="164.1" y="109.4">20021121-00010D1LF</text>
<text x="229" y="108.7">ETH_GTXCK</text>
<text x="229" y="110.7">ETH_GRXER</text>
<text x="256.1" y="108.7">ETH_GRX1</text>
<text x="256.1" y="110.7">ETH_GRX0</text>
<text x="44" y="117.1">68711014522</text>
<text x="233.6" y="118.1">GND</text>
<text x="241.6" y="116.5">PINHD-2X10</text>
<text x="258.9" y="114.1">BUCK_3V3</text>
<text x="32.7" y="136.4">MCU_3V3</text>
<text x="63.4" y="142.3">20021121-00010D1LF</text>
<text x="63.4" y="140.4">J5</text>
<text x="148" y="140.3">MCU_3V3</text>
<text x="68.2" y="147.5">SWDCLK</text>
<text x="68.2" y="145.5">SWDIO</text>
<text x="139.9" y="145.5">C20</text>
<text x="145.7" y="145.5">10uF</text>
<text x="69.2" y="153.3">RESETN</text>
<text x="134.1" y="155.2">SDHC1_DATA2</text>
<text x="136.8" y="152">GND</text>
<text x="158" y="155" transform="rotate(-90 158 155)">R20</text>
<text x="158" y="151.1" transform="rotate(-90 158 151.1)">47K</text>
<text x="161.8" y="155" transform="rotate(-90 161.8 155)">R19</text>
<text x="161.8" y="151.1" transform="rotate(-90 161.8 151.1)">47K</text>
<text x="165.7" y="155" transform="rotate(-90 165.7 155)">R18</text>
<text x="165.7" y="151.1" transform="rotate(-90 165.7 151.1)">47K</text>
<text x="169.6" y="155" transform="rotate(-90 169.6 155)">R17</text>
<text x="169.6" y="151.1" transform="rotate(-90 169.6 151.1)">47K</text>
<text x="177.3" y="155" transform="rotate(-90 177.3 155)">R16</text>
<text x="177.3" y="151.1" transform="rotate(-90 177.3 151.1)">47K</text>
<text x="181.2" y="155" transform="rotate(-90 181.2 155)">R15</text>
<text x="181.2" y="151.1" transform="rotate(-90 181.2 151.1)">47K</text>
<text x="186.3" y="153.3">U$51</text>
<text x="34.1" y="157.8">GND</text>
<text x="134.1" y="157.1">SDHC1_DATA3</text>
<text x="134.1" y="159.1">SDHC1_CMD</text>
<text x="134.1" y="163">SDHC1_CLK</text>
<text x="134.1" y="166.8">SDHC1_DATA0</text>
<text x="134.1" y="168.8">SDHC1_DATA1</text>
<text x="148.4" y="181.1">GND</text>
</g>
<g font-size="1.9" fill="#c90d0c">
<text x="35.3" y="85.5">FPC Connector for FLIR_SOCKET</text>
<text x="38.2" y="131">Program Header for MCU</text>
</g>
<g font-size="1.6" fill="#808080">
<text x="160.4" y="23.2">1</text>
<text x="174.6" y="23.2">2</text>
<text x="160.4" y="25.2">3</text>
<text x="160.4" y="27.1">5</text>
<text x="160.4" y="29">7</text>
<text x="164.9" y="24.1">1</text>
<text x="164.9" y="26">3</text>
<text x="164.9" y="28">5</text>
<text x="164.9" y="29.9">7</text>
<text x="170.1" y="24.1">2</text>
<text x="170.1" y="26">4</text>
<text x="170.1" y="28">6</text>
<text x="170.1" y="29.9">8</text>
<text x="174.6" y="25.2">4</text>
<text x="174.6" y="27.1">6</text>
<text x="174.6" y="29">8</text>
<text x="160.4" y="31">9</text>
<text x="164.9" y="31.8">9</text>
<text x="169.2" y="31.8">10</text>
<text x="174.6" y="31">10</text>
<text x="60.1" y="45.4">VBUS</text>
<text x="68" y="44.5">A4_B9*2</text>
<text x="39.2" y="48.4">A5</text>
<text x="39.2" y="50.3">A6</text>
<text x="39.2" y="52.3">A7</text>
<text x="44.8" y="49.3">CC1</text>
<text x="44.8" y="51.2">DP1</text>
<text x="44.8" y="53.1">DN1</text>
<text x="61.2" y="49.3">CC2</text>
<text x="61.2" y="53.1">DN2</text>
<text x="61.3" y="51.2">DP2</text>
<text x="68" y="48.4">B5</text>
<text x="68" y="50.3">B6</text>
<text x="68" y="52.3">B7</text>
<text x="39.2" y="54.2">A8</text>
<text x="44.8" y="55.1">SBU1</text>
<text x="60.2" y="55.1">SBU2</text>
<text x="60.8" y="58.9">GND</text>
<text x="68" y="54.2">B8</text>
<text x="68" y="58.1">A1_B12*2</text>
<text x="166.2" y="56.2">1</text>
<text x="166.2" y="58.1">3</text>
<text x="170.7" y="57">1</text>
<text x="170.7" y="58.9">3</text>
<text x="175.9" y="57">2</text>
<text x="175.9" y="58.9">4</text>
<text x="180.4" y="56.2">2</text>
<text x="180.4" y="58.1">4</text>
<text x="54.8" y="60.9">SHELL_GND</text>
<text x="68" y="60">S1*4</text>
<text x="166.2" y="60">5</text>
<text x="166.2" y="62">7</text>
<text x="166.2" y="63.9">9</text>
<text x="170.7" y="60.9">5</text>
<text x="170.7" y="62.8">7</text>
<text x="170.7" y="64.8">9</text>
<text x="175" y="64.8">10</text>
<text x="175.9" y="60.9">6</text>
<text x="175.9" y="62.8">8</text>
<text x="180.4" y="60">6</text>
<text x="180.4" y="62">8</text>
<text x="180.4" y="63.9">10</text>
<text x="41.5" y="94.9">11</text>
<text x="46.7" y="95.7">11</text>
<text x="51.9" y="95.7">1</text>
<text x="56.4" y="94.9">1</text>
<text x="164.3" y="94.9">1</text>
<text x="168.8" y="95.7">1</text>
<text x="174" y="95.7">2</text>
<text x="178.4" y="94.9">2</text>
<text x="243.7" y="94.9">1</text>
<text x="250.1" y="94.9">2</text>
<text x="41.3" y="96.8">12</text>
<text x="46.7" y="97.7">12</text>
<text x="51.9" y="97.7">2</text>
<text x="51.9" y="99.6">3</text>
<text x="51.9" y="101.6">4</text>
<text x="56.4" y="96.8">2</text>
<text x="56.4" y="98.8">3</text>
<text x="56.4" y="100.7">4</text>
<text x="164.3" y="96.8">3</text>
<text x="164.3" y="98.8">5</text>
<text x="164.3" y="100.7">7</text>
<text x="168.8" y="97.7">3</text>
<text x="168.8" y="99.6">5</text>
<text x="168.8" y="101.6">7</text>
<text x="174" y="97.7">4</text>
<text x="174" y="99.6">6</text>
<text x="174" y="101.6">8</text>
<text x="178.4" y="96.8">4</text>
<text x="178.4" y="98.8">6</text>
<text x="178.4" y="100.7">8</text>
<text x="243.7" y="96.8">3</text>
<text x="243.7" y="98.8">5</text>
<text x="243.7" y="100.7">7</text>
<text x="250.1" y="96.8">4</text>
<text x="250.1" y="98.8">6</text>
<text x="250.1" y="100.7">8</text>
<text x="51.9" y="103.5">5</text>
<text x="51.9" y="105.4">6</text>
<text x="51.9" y="107.4">7</text>
<text x="56.4" y="102.6">5</text>
<text x="56.4" y="104.6">6</text>
<text x="56.4" y="106.5">7</text>
<text x="164.3" y="102.6">9</text>
<text x="168.8" y="103.5">9</text>
<text x="173.1" y="103.5">10</text>
<text x="178.4" y="102.6">10</text>
<text x="242.8" y="106.5">13</text>
<text x="242.9" y="104.6">11</text>
<text x="243.7" y="102.6">9</text>
<text x="250.1" y="102.6">10</text>
<text x="250.1" y="104.6">12</text>
<text x="250.1" y="106.5">14</text>
<text x="51" y="113.2">10</text>
<text x="51.9" y="109.3">8</text>
<text x="51.9" y="111.2">9</text>
<text x="56.4" y="108.5">8</text>
<text x="56.4" y="110.4">9</text>
<text x="56.4" y="112.3">10</text>
<text x="242.8" y="108.5">15</text>
<text x="242.8" y="110.4">17</text>
<text x="242.8" y="112.3">19</text>
<text x="250.1" y="108.5">16</text>
<text x="250.1" y="110.4">18</text>
<text x="250.1" y="112.3">20</text>
<text x="50" y="145.3">1</text>
<text x="50" y="147.2">3</text>
<text x="50" y="149.1">5</text>
<text x="54.5" y="146.1">1</text>
<text x="54.5" y="148">3</text>
<text x="54.5" y="150">5</text>
<text x="59.7" y="146.1">2</text>
<text x="59.7" y="148">4</text>
<text x="59.7" y="150">6</text>
<text x="64.2" y="145.3">2</text>
<text x="64.2" y="147.2">4</text>
<text x="64.2" y="149.1">6</text>
<text x="50" y="151.1">7</text>
<text x="50" y="153">9</text>
<text x="54.5" y="151.9">7</text>
<text x="54.5" y="153.9">9</text>
<text x="58.8" y="153.9">10</text>
<text x="59.7" y="151.9">8</text>
<text x="64.2" y="151.1">8</text>
<text x="64.2" y="153">10</text>
<text x="183.7" y="154.9">1</text>
<text x="188.1" y="155.8">DATA2</text>
<text x="183.7" y="156.9">2</text>
<text x="183.7" y="158.8">3</text>
<text x="183.7" y="160.8">4</text>
<text x="188.1" y="157.7">CD/DATA3</text>
<text x="188.1" y="159.7">CMD</text>
<text x="188.1" y="161.6">VDD</text>
<text x="196.9" y="159.7">SH1</text>
<text x="197.8" y="161.6">SH</text>
<text x="203.6" y="160.8">11</text>
<text x="203.6" y="158.8">12</text>
<text x="183.7" y="162.7">5</text>
<text x="183.7" y="164.6">6</text>
<text x="183.7" y="166.6">7</text>
<text x="188.1" y="163.5">CLK</text>
<text x="188.1" y="165.5">VSS</text>
<text x="188.1" y="167.4">DATA0</text>
<text x="183.7" y="168.5">8</text>
<text x="188.1" y="169.4">DATA1</text>
<text x="195.8" y="173.4" transform="rotate(-90 195.8 173.4)">9</text>
<text x="196.6" y="168.9" transform="rotate(-90 196.6 168.9)">SW</text>
<text x="198.6" y="168.9" transform="rotate(-90 198.6 168.9)">SW1</text>
<text x="197.7" y="174.3" transform="rotate(-90 197.7 174.3)">10</text>
</g>
</svg>
